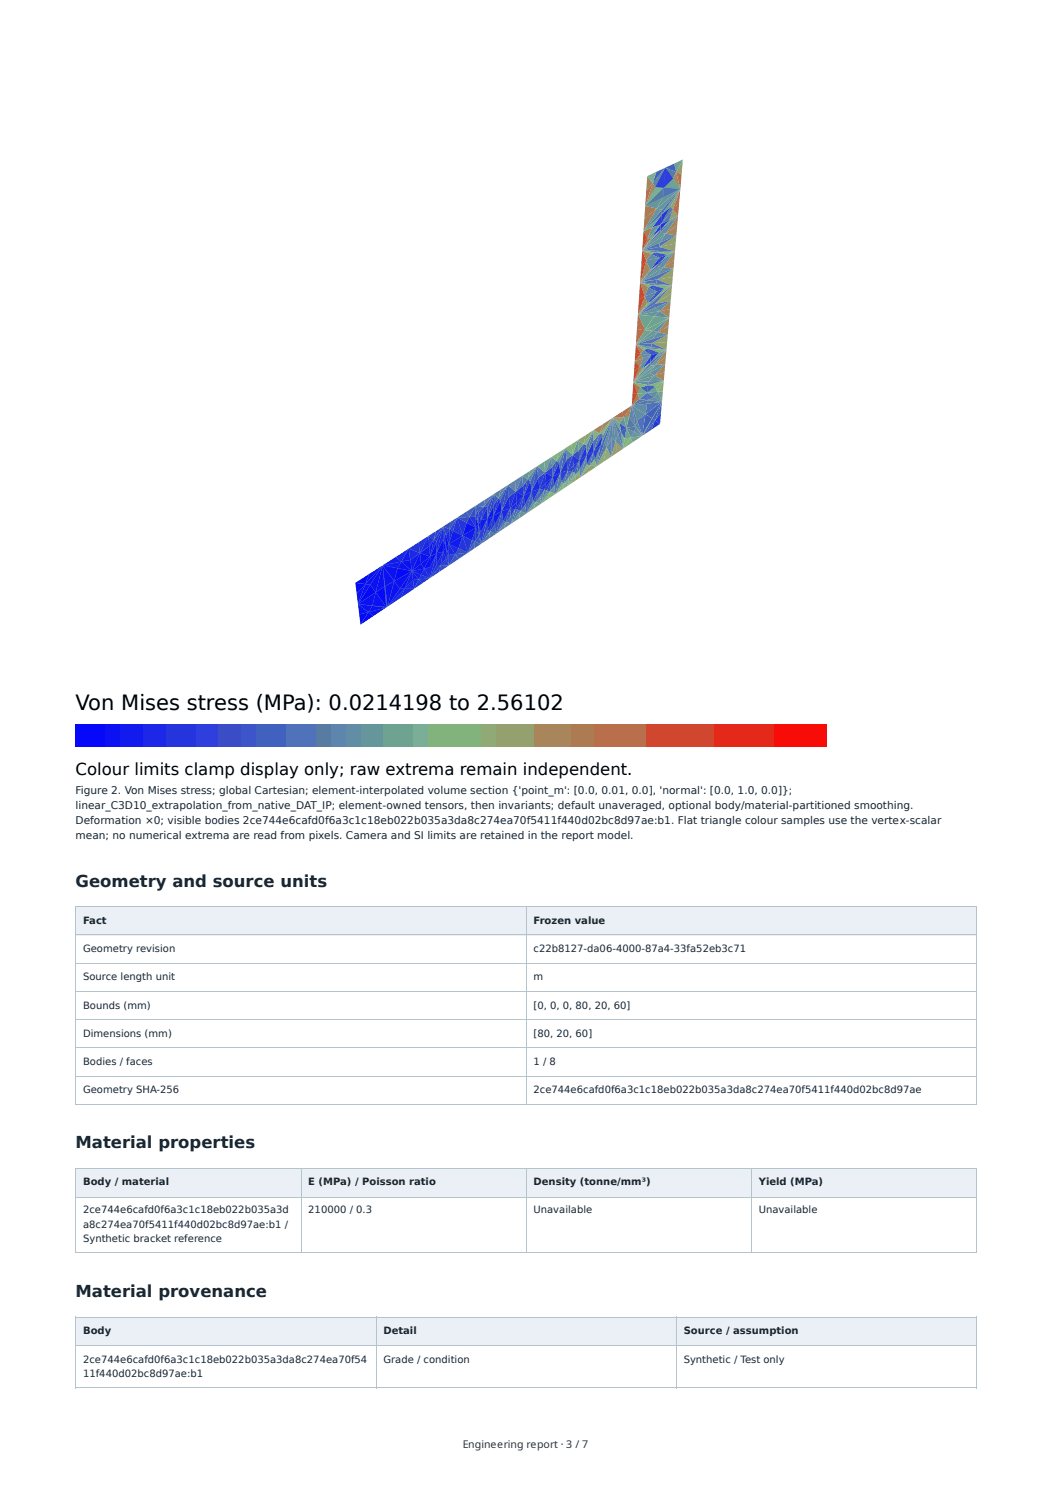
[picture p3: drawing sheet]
<svg xmlns="http://www.w3.org/2000/svg" width="210mm" height="297mm" viewBox="0 0 210 297" stroke-linecap="round" stroke-linejoin="round" font-family="sans-serif">
<g fill="#eaf0f5">
<path d="M15.3 181.2h89.9v5.6h-89.9z"/>
<path d="M105.2 181.2h89.9v5.6h-89.9z"/>
</g>
<path d="M15.1 181.1h180M15.1 186.7h180M15.1 192.4h180M15.1 198h180M15.2 181v39.7M105.1 181v39.7M195.1 181v39.7M15.1 203.6h180M15.1 209.3h180M15.1 214.9h180M15.1 220.6h180" fill="none" stroke="#b5c3cd" stroke-width=".2"/>
<g fill="#eaf0f5">
<path d="M15.3 233.4h44.9v5.6h-44.9z"/>
<path d="M60.2 233.4h45v5.6h-45z"/>
<path d="M105.2 233.4h45v5.6h-45z"/>
<path d="M150.2 233.4h44.9v5.6h-44.9z"/>
</g>
<path d="M15.1 233.5h180M15.1 239.1h180M15.2 233.4v16.9M60.1 233.4v16.9M105.1 233.4v16.9M150.1 233.4v16.9M195.1 233.4v16.9M15.1 250.2h180" fill="none" stroke="#b5c3cd" stroke-width=".2"/>
<g fill="#eaf0f5">
<path d="M15.3 263.2h59.9v5.6h-59.9z"/>
<path d="M75.2 263.2h60v5.6h-60z"/>
<path d="M135.2 263.2h59.9v5.6h-59.9z"/>
</g>
<path d="M15.1 263.1h180M15.1 268.7h180M15.1 277.2h180M15.2 263v14.3M75.1 263v14.3M135.1 263v14.3M195.1 263v14.3" fill="none" stroke="#b5c3cd" stroke-width=".2"/>
<path d="M15.1 16.9h180v120.1h-180z" fill="#fff"/>
<path d="M130.8 84l1 .7-1.7 1.1z" fill="#283bd7"/>
<path d="M132 82.5l-.2 2.2-1-.7z" fill="#293cd6"/>
<path d="M130.8 84l-.7 1.8-1.7 1.2z" fill="#4161be"/>
<path d="M132.2 80.3l-.2 2.2-1.2 1.5z" fill="#4364bc"/>
<path d="M130.3 83.6l.5 .4-2.4 3z" fill="#4263bd"/>
<path d="M132.2 80.3l-1.4 3.7-.5-.4z" fill="#4465bb"/>
<path d="M129.6 84.7l-1.2 2.3z" fill="#5b88a4"/>
<path d="M130.3 83.6l-1.9 3.4z" fill="#4b6fb4"/>
<path d="M129.6 84.7l-1.3 2.3z" fill="#5c8aa3"/>
<g fill="#4c71b3">
<path d="M132.2 80.3l-2.6 4.4z"/>
<path d="M130.3 83.6l-2 3.4z"/>
</g>
<path d="M130.3 83.6l-2 3.4z" fill="#3d5bc2"/>
<path d="M132.2 80.3l-2.6 4.4z" fill="#3e5cc1"/>
<path d="M129.6 84.7l-1.3 2.3z" fill="#4363bc"/>
<path d="M132.2 80.3l-2.6 4.4z" fill="#3e5cc1"/>
<path d="M128.3 87l-.1 .1z" fill="#72aa8d"/>
<path d="M128.2 87v.1z" fill="#72a98d"/>
<path d="M129.6 84.7l-1.3 2.2z" fill="#4263bd"/>
<path d="M130.2 83.6l-1.9 3.3z" fill="#3d5bc2"/>
<path d="M128.3 86.9v.1z" fill="#70a88f"/>
<path d="M128.3 86.9v.1z" fill="#71a88e"/>
<path d="M128.9 82.7l3.3-2.4-2 3.3z" fill="#4567ba"/>
<path d="M128.9 82.7l1.3 .9-1.9 3.3z" fill="#46b"/>
<path d="M126.9 85.1l1.3 2z" fill="#6a9e95"/>
<path d="M126.9 85.1l1.3 1.9z" fill="#699d96"/>
<path d="M131.3 78.3l1.1-.1-.2 2.1z" fill="#72a98d"/>
<path d="M125.9 87.4l2.3-.3-1.9 1.3z" fill="#71a98e"/>
<path d="M131.3 78.3l.9 2-1.5-.9z" fill="#62929d"/>
<path d="M126.7 86.3l1.5 .8-2.3 .3z" fill="#63949c"/>
<path d="M126.9 85.1l1.3 2-1.5-.8z" fill="#5f8ea0"/>
<path d="M129.2 80.6l3-.3-3.3 2.4z" fill="#4c72b3"/>
<path d="M127.2 84l1.7-1.3-.6 4.2z" fill="#4c71b3"/>
<path d="M129.2 79.9l1.5-.5 1.5 .9z" fill="#5d8ba2"/>
<path d="M132.6 76l-.2 2.2-1.1 .1z" fill="#8bad74"/>
<path d="M127.2 84l1.1 2.9-1.4-1.8z" fill="#5883a7"/>
<path d="M125.9 87.4l.4 1-1.9 1.2z" fill="#87b378"/>
<path d="M129.2 79.9l3 .4-3 .3z" fill="#5781a8"/>
<path d="M130.9 77.2l1.7-1.2-1.3 2.3z" fill="#88b277"/>
<path d="M124.8 87.6l1.1-.2-1.5 2.2z" fill="#85b67a"/>
<path d="M129.2 78.4l2.1-.1-.6 1.1z" fill="#5e8ba1"/>
<path d="M125.1 85.5l1.6 .8-.8 1.1z" fill="#5e8ca1"/>
<path d="M125.1 85.5l1.8-.4-.2 1.2z" fill="#537cac"/>
<path d="M129.2 78.4l1.7-1.2 .4 1.1z" fill="#6a9e95"/>
<path d="M129.2 78.4l1.5 1-1.5 .5z" fill="#4f75b0"/>
<path d="M125.1 85.5l.8 1.9-1.1 .2z" fill="#6a9e95"/>
<path d="M130.7 75l2-.6-.1 1.6z" fill="#a78458"/>
<path d="M129.5 76.9l3.1-.9-1.7 1.2z" fill="#7dba82"/>
<path d="M122.9 88.1l1.5 1.5-1.2 .8z" fill="#9b9564"/>
<path d="M126.2 81l3-.4-.3 2.1z" fill="#608f9f"/>
<path d="M126.2 81l2.7 1.7-1.7 1.3z" fill="#60909f"/>
<path d="M124 86.2l.8 1.4-.4 2z" fill="#75ae8a"/>
<path d="M126.2 81l1 3-.3 1.1z" fill="#537cac"/>
<path d="M132.9 72.7l-.2 1.7-2 .6z" fill="#a5865a"/>
<path d="M125.6 83.3l1.3 1.8-1.8 .4z" fill="#527aad"/>
<path d="M126.2 81l3-1.1v.7z" fill="#5078af"/>
<path d="M130.7 75l1.9 1-3 .2z" fill="#63939c"/>
<path d="M122.9 88.1l.3 2.3-1.2 .8z" fill="#979b68"/>
<path d="M129.6 76.2l3-.2-3.1 .9z" fill="#5a86a5"/>
<path d="M129.5 76.9l1.4 .3-1.7 1.2z" fill="#4262bd"/>
<path d="M127.7 79.7l1.5-1.3v1.5z" fill="#4b70b4"/>
<path d="M124 86.2l1.1-.7-.3 2.1z" fill="#4364bc"/>
<path d="M123.4 86.6l1 3-1.5-1.5z" fill="#5e8ca1"/>
<path d="M123.4 86.6l.6-.4 .4 3.4z" fill="#5178ae"/>
<path d="M126.2 81l.7 4.1-1.3-1.8z" fill="#5883a7"/>
<path d="M126.2 81l1.5-1.3 1.5 .2z" fill="#547cab"/>
<path d="M130.8 72.9l2.2-1.6-.1 1.4z" fill="#a4885b"/>
<path d="M129.7 74.5l3.2-1.8-2.2 2.3z" fill="#61909e"/>
<path d="M121.2 89.3l.8 1.9-1.4 1z" fill="#8fa770"/>
<path d="M122.2 87.4l.7 .7-.9 3.1z" fill="#5a86a5"/>
<path d="M127.9 77.4l1.6-.5-.3 1.5z" fill="#3e5cc1"/>
<path d="M127.3 78.6l1.9-.2-1.5 1.3z" fill="#73ab8c"/>
<path d="M124.6 83.3h1l-.5 2.2z" fill="#71a98e"/>
<path d="M123.8 84.5l1.3 1-1.1 .7z" fill="#3b57c4"/>
<path d="M133.1 69.9l-.1 1.4-2.2 1.6z" fill="#a3895c"/>
<path d="M130.8 72.9l2.1-.2-3.2 1.8z" fill="#62919d"/>
<path d="M122.2 87.4l-.2 3.8-.8-1.9z" fill="#5782a8"/>
<path d="M127.9 77.4l1.3 1-1.9 .2z" fill="#6fa590"/>
<path d="M124.6 83.3l.5 2.2-1.3-1z" fill="#669899"/>
<path d="M121.2 89.3l-.6 2.9-1.5 1z" fill="#8aae75"/>
<path d="M127.3 78.6l.4 1.1-1.5 1.3z" fill="#ac7c53"/>
<path d="M126.2 81l-.6 2.3h-1z" fill="#a68559"/>
<path d="M129.8 73.1l3.3-3.2-2.3 3z" fill="#61919e"/>
<path d="M126.5 76.3l4.2-1.3-1.1 1.2z" fill="#679998"/>
<path d="M126.5 76.3l3.1-.1-.1 .7z" fill="#608f9f"/>
<path d="M122.4 83.4l1 3.2-.5 1.5z" fill="#5e8ca1"/>
<path d="M122.4 83.4l1.6 2.8-.6 .4z" fill="#537bac"/>
<path d="M126.3 78.7l1-.1-1.1 2.4z" fill="#cb4d34"/>
<path d="M124.3 82.2l1.9-1.2-1.6 2.3z" fill="#be6141"/>
<path d="M131.6 70.4l1.5-.5-3.2 2.5z" fill="#6ca293"/>
<path d="M120.7 88.4l.5 .9-2.1 3.9z" fill="#547dab"/>
<path d="M126.5 76.3l3.2-1.8 1 .5z" fill="#669899"/>
<path d="M129.9 72.4l3.2-2.5-3.3 3.2z" fill="#4d73b2"/>
<path d="M122.4 83.4l.5 4.7-.7-.7z" fill="#5e8ca1"/>
<path d="M126.5 76.3l3 .6-1.6 .5z" fill="#7fbd80"/>
<path d="M122.4 83.4l1.4 1.1 .2 1.7z" fill="#6ea491"/>
<path d="M117.8 92.9l1.3 .3-1.6 1.1z" fill="#989967"/>
<path d="M126.5 76.3l4.3-3.4-1.1 1.6z" fill="#699c96"/>
<path d="M118.8 91.7l.3 1.5-1.3-.3z" fill="#80be7f"/>
<path d="M120 89l-.9 4.2-.3-1.5z" fill="#5e8da1"/>
<path d="M120 89l.7-.6-1.6 4.8z" fill="#4262bd"/>
<path d="M122.4 83.4l-.2 4-1 1.9z" fill="#5a87a5"/>
<path d="M130.2 68.6l3-.3-.1 1.6z" fill="#91a46e"/>
<path d="M126.5 76.3l1.4 1.1-.6 1.2z" fill="#af7850"/>
<path d="M122.4 83.4l2.2-.1-.8 1.2z" fill="#969c69"/>
<path d="M126.5 76.3l3.3-3.2 1-.2z" fill="#6a9d95"/>
<path d="M129.3 69.6l3.8 .3-1.5 .5z" fill="#7ebc81"/>
<path d="M122.4 83.4l-1.2 5.9-.5-.9z" fill="#5c89a3"/>
<path d="M126.5 76.3l.8 2.3-1 .1z" fill="#d2422d"/>
<path d="M122.4 83.4l1.9-1.2 .3 1.1z" fill="#ba6745"/>
<path d="M130 71l1.6-.6-1.7 2z" fill="#2639d9"/>
<path d="M130.2 68.6l3.2-1.8-.2 1.5z" fill="#92a36d"/>
<path d="M117.8 92.9l-.3 1.4-1.6 1.1z" fill="#969d69"/>
<path d="M129.9 72.4l-.1 .7-3.3 3.2z" fill="#537cac"/>
<path d="M118.5 90.2l.3 1.5-1 1.2z" fill="#4c71b3"/>
<path d="M118.5 90.2l1.5-1.2-1.2 2.7z" fill="#293dd6"/>
<path d="M122.4 83.4l-1.7 5-.7 .6z" fill="#4668b9"/>
<path d="M130 71l-.1 1.4-1.6 1.3z" fill="#2b40d4"/>
<path d="M130.2 68.6l2.9 1.3-3-.6z" fill="#4b70b4"/>
<path d="M117.2 92.8l.6 .1-1.9 2.5z" fill="#7bb884"/>
<path d="M129.3 69.6l.8-.3 3 .6z" fill="#5d8ba2"/>
<path d="M128.3 73.7l1.6-1.3-3.4 3.9z" fill="#77b288"/>
<path d="M118.5 90.2l-.7 2.7-.6-.1z" fill="#4b6fb4"/>
<path d="M129.3 69.6l2.3 .8-1.6 .6z" fill="#3853c7"/>
<path d="M131.4 66.3l2.1-1.2-.1 1.7z" fill="#a78358"/>
<path d="M120.4 86.8l-.4 2.2-1.5 1.2z" fill="#2538da"/>
<path d="M122.4 83.4l-2.4 5.6 .4-2.2z" fill="#5e8da1"/>
<path d="M127.8 73.2l2.2-2.2-1.7 2.7z" fill="#5c89a3"/>
<path d="M127.8 73.2l.5 .5-1.8 2.6z" fill="#a98056"/>
<path d="M117.1 90.9l.1 1.9-1.3 2.6z" fill="#5985a6"/>
<path d="M133.6 63.5l-.1 1.6-2.1 1.2z" fill="#a88257"/>
<path d="M130.2 67.8l3.2-1-3.2 1.8z" fill="#4b70b4"/>
<path d="M117.1 90.9l1.4-.7-1.3 2.6z" fill="#283bd7"/>
<path d="M115.1 94.7l.8 .7-1.1 .7z" fill="#91a46e"/>
<path d="M131.4 66.3l2 .5-3.2 1z" fill="#608f9f"/>
<path d="M119.8 86.5l.6 .3-1.9 3.4z" fill="#4a6eb5"/>
<path d="M122.4 83.4l-2 3.4-.6-.3z" fill="#84b77b"/>
<path d="M128.4 71.6l1.6-.6-2.2 2.2z" fill="#5b88a4"/>
<path d="M115.8 93.7l.1 1.7-.8-.7z" fill="#78b387"/>
<path d="M117.1 90.9l-1.2 4.5-.1-1.7z" fill="#5884a7"/>
<path d="M126.6 74.3l1.2-1.1-1.3 3.1z" fill="#cf4830"/>
<path d="M119.8 86.5l-1.3 3.7v-2.1z" fill="#476ab8"/>
<path d="M120.5 84.7l1.9-1.3-2.6 3.1z" fill="#a5865a"/>
<path d="M115.1 94.7l-.3 1.4-1.2 .8z" fill="#8fa770"/>
<path d="M118.5 88.1v2.1l-1.4 .7z" fill="#23d"/>
<path d="M127.9 70.7l2.1 .3-1.6 .6z" fill="#5b88a4"/>
<path d="M128.5 69.9l.8-.3 .7 1.4z" fill="#3b59c4"/>
<path d="M128.5 69.9l1.5 1.1-2.1-.3z" fill="#5b88a4"/>
<path d="M114.7 94.4l.4 .3-1.5 2.2z" fill="#75ae8a"/>
<path d="M115.7 92l.1 1.7-.7 1z" fill="#4668b9"/>
<path d="M130.4 66.1l3.2-2.6-2.2 2.8z" fill="#608f9f"/>
<path d="M115.7 92l1.4-1.1-1.3 2.8z" fill="#2538da"/>
<path d="M126.8 72.2l1.6-.6-.6 1.6z" fill="#a78358"/>
<path d="M126.8 72.2l1 1-1.2 1.1z" fill="#ce4a31"/>
<path d="M115.7 92l-.6 2.7-.4-.3z" fill="#46b"/>
<path d="M114.3 94.3l.4 .1-1.1 2.5z" fill="#679a98"/>
<path d="M131.7 62.2l2.1-.4-.2 1.7z" fill="#a88157"/>
<path d="M118.5 85.9l1.3 .6-1.3 1.6z" fill="#7bb784"/>
<path d="M118.5 85.9l2-1.2-.7 1.8z" fill="#9f8f60"/>
<path d="M118.5 85.9v2.2l-1.4 2.8z" fill="#557eaa"/>
<path d="M117.1 89v1.9l-1.4 1.1z" fill="#2132de"/>
<path d="M127.9 70.7l.5 .9-1.6 .6z" fill="#a68459"/>
<path d="M114.3 94.3l-.7 2.6-.1-1.5z" fill="#6ba094"/>
<path d="M115.7 92l-1 2.4-.4-.1z" fill="#3751c8"/>
<path d="M112.7 96.5l.9 .4-1.3 .9z" fill="#87b278"/>
<path d="M127 68.8l3.2-.2-.1 .7z" fill="#4f76b0"/>
<path d="M113.5 95.4l.1 1.5-.9-.4z" fill="#75af8a"/>
<path d="M127 68.8l3.1 .5-.8 .3z" fill="#61919e"/>
<path d="M118.5 85.9l-1.4 5v-1.9z" fill="#557faa"/>
<path d="M127 68.8l3.2-1v.8z" fill="#4f76b0"/>
<path d="M114.6 93l1.1-1-1.4 2.3z" fill="#23d"/>
<path d="M127 68.8l4.4-2.5-1.2 1.5z" fill="#64959b"/>
<path d="M131.7 62.2l2.2-2.1-.1 1.7z" fill="#a98156"/>
<path d="M128.8 65.9l4.8-2.4-3.2 2.6z" fill="#70a78f"/>
<path d="M127 68.8l2.3 .8-.8 .3z" fill="#86b479"/>
<path d="M116.5 88.6l.6 .4-1.4 3z" fill="#4262bd"/>
<path d="M130.6 63.2l1.1-1 1.9 1.3z" fill="#608f9f"/>
<path d="M112.7 96.5l-.4 1.3-1.4 .9z" fill="#85b67a"/>
<path d="M113.4 94l.9 .3-.8 1.1z" fill="#4263bd"/>
<path d="M127 68.8l3.4-2.7 1 .2z" fill="#64959b"/>
<path d="M126.9 70.5l1 .2-1.1 1.5z" fill="#cc4c33"/>
<path d="M113.4 94l.1 1.4-.8 1.1z" fill="#4e75b1"/>
<path d="M113.4 94l1.2-1-.3 1.3z" fill="#2a3fd5"/>
<path d="M127 68.8l1.5 1.1-.6 .8z" fill="#a68559"/>
<path d="M118.5 85.9l-1.4 3.1-.6-.4z" fill="#77b188"/>
<path d="M130.6 63.2l3 .3-4.8 2.4z" fill="#6fa590"/>
<path d="M116.5 88.6l-.8 3.4-.1-2z" fill="#4060bf"/>
<path d="M112.2 96.3l.5 .2-1.8 2.2z" fill="#71a98e"/>
<path d="M114.4 90.9l1.3 1.1-1.1 1z" fill="#2132de"/>
<path d="M113.4 94l-.7 2.5-.5-.2z" fill="#4d73b2"/>
<path d="M127 68.7h3.2" fill="none" stroke="#9a9765" stroke-width=".23"/>
<path d="M114.4 90.9l1.2-.9 .1 2z" fill="#324acd"/>
<path d="M127 68.8l.9 1.9-1-.2z" fill="#cb4d34"/>
<path d="M117 86.9l1.5-1-2 2.7z" fill="#94a06b"/>
<path d="M127 68.8l2.3 .8z" fill="#ac7c53"/>
<path d="M114.4 90.9l.2 2.1-1.2 1z" fill="#293dd6"/>
<path d="M130.7 61.5l3.2-1.4-2.2 2.1z" fill="#608f9f"/>
<path d="M130.8 60.7l3.3-2.1-.2 1.5z" fill="#92a36d"/>
<path d="M128.8 65.9l1.6 .2-3.4 2.7z" fill="#73ac8c"/>
<path d="M111.9 94.4l.3 1.9-1.3 2.4z" fill="#527aad"/>
<path d="M111.9 94.4l1.5-.4-1.2 2.3z" fill="#2c42d3"/>
<path d="M109.8 98.2l1.1 .5-1.4 .9z" fill="#7cb983"/>
<path d="M115.4 87.9l1.1 .7-.9 1.4z" fill="#72a98d"/>
<path d="M110.7 97l.2 1.7-1.1-.5z" fill="#669899"/>
<path d="M115.4 87.9l1.6-1-.5 1.7z" fill="#91a56e"/>
<path d="M111.9 94.4l-1 4.3-.2-1.7z" fill="#4c72b3"/>
<path d="M134.2 57l-.1 1.6-3.3 2.1z" fill="#92a36d"/>
<path d="M130.8 60.7l3.1-.6-3.2 1.4z" fill="#496db6"/>
<path d="M113.1 91.8l1.3-.9-1 3.1z" fill="#354eca"/>
<path d="M115.4 87.9l.2 2.1-1.2 .9z" fill="#63939c"/>
<path d="M128.8 65.9l-1.8 2.9z" fill="#bf6040"/>
<path d="M113.1 91.8l.3 2.2-1.5 .4z" fill="#2131de"/>
<path d="M128.8 65.9l-1.8 2.8z" fill="#bf6040"/>
<path d="M127 68.7v.1z" fill="#e4271b"/>
<g fill="#e5271a">
<path d="M127 68.7v.1z"/>
<path d="M127 68.6v.1z"/>
</g>
<path d="M109.8 98.2l-.3 1.4-1.4 1z" fill="#7ab585"/>
<path d="M127.2 65.7l1.6 .2-1.8 2.7z" fill="#be6141"/>
<path d="M110.4 95.3l.3 1.7-.9 1.2z" fill="#3854c7"/>
<path d="M127.5 62.9l4.2-.7-1.1 1z" fill="#62929d"/>
<path d="M110.4 95.3l1.5-.9-1.2 2.6z" fill="#1e2ce1"/>
<path d="M130.9 59.9l3.3-2.9-3.4 3.7z" fill="#496db6"/>
<path d="M109.2 97.9l.6 .3-1.7 2.4z" fill="#62919d"/>
<path d="M114.2 88.7l1.2-.8-1 3z" fill="#7ebc81"/>
<path d="M130.1 60.2l2.6-2.6 1.5-.6z" fill="#80bd7f"/>
<path d="M127.5 62.9l3.1 .3-1.8 2.7z" fill="#71a88e"/>
<path d="M127.5 62.9l3.2-1.4 1 .7z" fill="#62929d"/>
<path d="M110.4 95.3l-.6 2.9-.6-.3z" fill="#3752c8"/>
<path d="M112.9 89.5l1.5 1.4-1.3 .9z" fill="#5b88a4"/>
<path d="M130.1 60.2l4.1-3.2-3.3 2.9z" fill="#5c89a3"/>
<path d="M108.7 97.9h.5l-1.1 2.7z" fill="#5680a9"/>
<path d="M112.9 89.5l.2 2.3-1.2 2.6z" fill="#4668b9"/>
<path d="M131.2 55.8l3.1-.5-.1 1.7z" fill="#92a36d"/>
<path d="M112.9 89.5l1.3-.8 .2 2.2z" fill="#7cb983"/>
<path d="M111.6 92.4l.3 2-1.5 .9z" fill="#1d2be2"/>
<path d="M108.7 97.9l-.6 2.7-.2-1.4z" fill="#5b87a4"/>
<path d="M127.1 64.8v3.8" fill="none" stroke="#e32a1c" stroke-width=".28"/>
<path d="M127.1 64.8v3.8" fill="none" stroke="#e4281b" stroke-width=".28"/>
<path d="M110.4 95.3l-1.2 2.6h-.5z" fill="#2b40d4"/>
<path d="M130.3 57h3.9l-1.5 .6z" fill="#80bd7f"/>
<path d="M107 100.3l1.1 .3-1.5 1z" fill="#72aa8d"/>
<path d="M107.9 99.2l.2 1.4-1.1-.3z" fill="#63939c"/>
<g fill="#4b70b4">
<path d="M112.9 89.5l-1 4.9-.3-2z"/>
<path d="M127.5 62.9l3.3-2.2-.1 .8z"/>
</g>
<path d="M127.5 62.9l1.3 3-1.6-.2z" fill="#bc6443"/>
<path d="M131.1 58.3l1.6-.7-2.6 2.6z" fill="#3854c7"/>
<path d="M109.1 96.5l1.3-1.2-1.7 2.6z" fill="#1a26e5"/>
<path d="M131.2 55.8l3.3-2.1-.2 1.6z" fill="#92a36d"/>
<path d="M127.4 62.8l3.5-2.9-.1 .8z" fill="#4c71b3"/>
<path d="M111.1 92l.5 .4-1.2 2.9z" fill="#3955c6"/>
<path d="M107.7 97.7l1 .2-.8 1.3z" fill="#3753c8"/>
<path d="M107 100.3l-.4 1.3-1.5 1z" fill="#6fa690"/>
<path d="M131.2 55.8l3 1.2-3.1-.3z" fill="#496db6"/>
<path d="M130.3 56.9h3.9" fill="none" stroke="#5c88a3" stroke-width=".33"/>
<path d="M107.7 97.7l.2 1.5-.9 1.1z" fill="#4262bd"/>
<path d="M107.7 97.7l1.4-1.2-.4 1.4z" fill="#2132de"/>
<path d="M127.4 62.8l2.7-2.6 .8-.3z" fill="#5e8ca1"/>
<path d="M130.3 57l2.4 .6-1.6 .7z" fill="#3854c7"/>
<path d="M112.9 89.5l-1.3 2.9-.5-.4z" fill="#689b97"/>
<path d="M111.1 92l-.7 3.3-.1-2z" fill="#3853c7"/>
<path d="M131.1 58.3l-1 1.9-.9 .3z" fill="#3854c7"/>
<path d="M127.3 62.9v2.8" fill="none" stroke="#e12c1e" stroke-width=".23"/>
<path d="M127.3 62.9v2.9" fill="none" stroke="#e4291b" stroke-width=".2"/>
<path d="M108.9 94.4l1.5 .9-1.3 1.2z" fill="#1a27e5"/>
<path d="M106.4 100.1l.6 .2-1.9 2.3z" fill="#5e8da1"/>
<path d="M132.4 53.4l2.2-1.4-.1 1.7z" fill="#a88157"/>
<path d="M127.4 62.9l3.4-2.2z" fill="#969d69"/>
<path d="M127.4 62.8l3.4-2.1z" fill="#969c69"/>
<path d="M107.7 97.7l-.7 2.6-.6-.2z" fill="#4060bf"/>
<path d="M108.9 94.4l1.4-1.1 .1 2z" fill="#2c41d3"/>
<path d="M129.2 60.5l.9-.3-2.7 2.6z" fill="#84b87b"/>
<path d="M111.5 90.4l1.4-.9-1.8 2.5z" fill="#80bd7f"/>
<path d="M108.9 94.4l.2 2.1-1.4 1.2z" fill="#23d"/>
<path d="M127.4 62.8l2.7-2.6z" fill="#a98056"/>
<path d="M127.4 62.8l2.7-2.6z" fill="#aa7e55"/>
<path d="M127.4 62.9l-.1 1.9z" fill="#e12c1e"/>
<path d="M127.4 62.9l-.1 1.9z" fill="#e32a1c"/>
<path d="M128.8 59.2l2.3-.9-1.9 2.2z" fill="#5883a7"/>
<path d="M131.3 55l3.2-1.3-3.3 2.1z" fill="#496db6"/>
<path d="M132.4 53.4l2.1 .3-3.2 1.3z" fill="#608f9f"/>
<path d="M134.8 50.2l-.2 1.8-2.2 1.4z" fill="#a88157"/>
<path d="M106.2 98.1l.2 2-1.3 2.5z" fill="#46b"/>
<path d="M110.1 91.3l1 .7-.8 1.3z" fill="#64959b"/>
<path d="M106.2 98.1l1.5-.4-1.3 2.4z" fill="#2537da"/>
<path d="M128.8 59.2l.4 1.3-1.8 2.3z" fill="#a3895c"/>
<path d="M110.1 91.3l1.4-.9-.4 1.6z" fill="#7dbb82"/>
<path d="M104 102.1l1.1 .5-1.5 1z" fill="#679998"/>
<path d="M129.5 57.4l.8-.4 .8 1.3z" fill="#3854c7"/>
<path d="M104.9 100.8l.2 1.8-1.1-.5z" fill="#547eab"/>
<path d="M110.1 91.3l.2 2-1.4 1.1z" fill="#5782a8"/>
<path d="M129.5 57.4l1.6 .9-2.3 .9z" fill="#5883a7"/>
<path d="M106.2 98.1l-1.1 4.5-.2-1.8z" fill="#405fbf"/>
<path d="M107.5 95.5l1.4-1.1-1.2 3.3z" fill="#2d44d2"/>
<path d="M107.5 95.5l.2 2.2-1.5 .4z" fill="#1b29e4"/>
<path d="M131.4 53.2l3.4-3-2.4 3.2z" fill="#608f9f"/>
<path d="M104 102.1l-.4 1.5-1.5 1z" fill="#64959b"/>
<path d="M127.6 59.7l1.2-.5-1.4 3.6z" fill="#ca4f35"/>
<path d="M133.3 50.9l1.5-.7-3.3 2.5z" fill="#6ea491"/>
<path d="M108.7 92.2l1.4-.9-1.2 3.1z" fill="#6da292"/>
<path d="M131.5 52.7l3.3-2.5-3.4 3z" fill="#496cb6"/>
<path d="M104.6 99.1l.3 1.7-.9 1.3z" fill="#2f46d0"/>
<path d="M127.9 56.4l3.3-.6-.1 .9z" fill="#4b70b4"/>
<path d="M104.6 99.1l1.6-1-1.3 2.7z" fill="#1925e6"/>
<path d="M103.4 101.8l.6 .3-1.9 2.5z" fill="#5077af"/>
<path d="M127.9 56.4l3.2 .3-.8 .3z" fill="#5d8ba2"/>
<path d="M107.2 93.2l1.7 1.2-1.4 1.1z" fill="#4f75b0"/>
<path d="M131.6 49.3l3.3-.7-.1 1.6z" fill="#92a36d"/>
<path d="M127.9 56.3l3.4-1.3-.1 .8z" fill="#4a6fb5"/>
<path d="M104.6 99.1l-.6 3-.6-.3z" fill="#2d43d2"/>
<path d="M127.9 56.3l4.5-2.9-1.1 1.6z" fill="#61919e"/>
<path d="M107.2 93.2l.3 2.3-1.3 2.6z" fill="#3b57c4"/>
<path d="M130.8 50.4l4-.2-1.5 .7z" fill="#80bd7f"/>
<path d="M107.2 93.2l1.5-1 .2 2.2z" fill="#6b9f94"/>
<path d="M102.9 101.7l.5 .1-1.3 2.8z" fill="#4669b9"/>
<path d="M127.8 56.4l2.5 .6-.8 .4z" fill="#83b87c"/>
<path d="M105.9 96.1l.3 2-1.6 1z" fill="#1925e6"/>
<path d="M127.8 56.4l1.7 1-.7 1.8z" fill="#a3895c"/>
<path d="M131.7 51.5l1.6-.6-1.8 1.8z" fill="#293cd6"/>
<path d="M127.9 56.3l3.5-3.1 1 .2z" fill="#61919e"/>
<path d="M102.9 101.7l-.8 2.9-.1-1.5z" fill="#4b6fb4"/>
<path d="M104.6 99.1l-1.2 2.7-.5-.1z" fill="#2335dc"/>
<path d="M127.8 56.4l1 2.8-1.2 .5z" fill="#ca4f35"/>
<path d="M131.6 49.3l3.5-2.3-.2 1.6z" fill="#92a36d"/>
<path d="M101 104.3l1.1 .3-1.5 1z" fill="#5c8aa3"/>
<path d="M102 103.1l.1 1.5-1.1-.3z" fill="#5078af"/>
<path d="M107.2 93.2l-1 4.9-.3-2z" fill="#3f5ec0"/>
<path d="M103.2 100.3l1.4-1.2-1.7 2.6z" fill="#1520ea"/>
<path d="M131.6 49.3l3.2 .9-3.2-.1z" fill="#4b6fb4"/>
<path d="M131.5 52.7l-.1 .5-3.5 3.1z" fill="#4a6eb5"/>
<path d="M127.9 56.3l3.3-.5z" fill="#959e6a"/>
<path d="M130.8 50.3h4" fill="none" stroke="#5c89a3" stroke-width=".32"/>
<path d="M131.7 51.5l-.2 1.2-1.7 1.2z" fill="#2638d9"/>
<path d="M127.9 56.4l2.4 .6z" fill="#a98156"/>
<path d="M127.8 56.4l2.5 .6z" fill="#aa7f55"/>
<path d="M130.8 50.4l2.5 .5-1.6 .6z" fill="#3b57c4"/>
<path d="M105.4 95.8l.5 .3-1.3 3z" fill="#3048cf"/>
<path d="M101.9 101.6l1 .1-.9 1.4z" fill="#2e45d1"/>
<path d="M101 104.3l-.4 1.3-1.5 1z" fill="#5a86a5"/>
<path d="M132.9 46.7l2.3-1.7-.1 2z" fill="#a68559"/>
<path d="M101.9 101.6l1.3-1.3-.3 1.4z" fill="#1c29e3"/>
<path d="M101.9 101.6l.1 1.5-1 1.2z" fill="#3650c9"/>
<path d="M129.8 53.9l1.7-1.2-3.6 3.6z" fill="#6da292"/>
<path d="M107.2 93.2l-1.3 2.9-.5-.3z" fill="#5883a7"/>
<path d="M105.4 95.8l-.8 3.3-.2-2z" fill="#2f46d0"/>
<path d="M103 98.2l1.6 .9-1.4 1.2z" fill="#1621e9"/>
<path d="M100.5 104.1l.5 .2-1.9 2.3z" fill="#4c72b3"/>
<path d="M101.9 101.6l-.9 2.7-.5-.2z" fill="#344ecb"/>
<path d="M131.7 48.5l3.4-1.5-3.5 2.3z" fill="#4b6fb4"/>
<path d="M103 98.2l1.4-1.1 .2 2z" fill="#2436db"/>
<path d="M132.9 46.7l2.2 .3-3.4 1.5z" fill="#608e9f"/>
<path d="M105.8 94.1l1.4-.9-1.8 2.6z" fill="#6ca093"/>
<path d="M129 52l2.7-.5-1.9 2.4z" fill="#5d8ba2"/>
<path d="M135.4 43l-.2 2-2.3 1.7z" fill="#a68559"/>
<path d="M103 98.2l.2 2.1-1.3 1.3z" fill="#1c2ae3"/>
<path d="M130 50.8l.8-.4 .9 1.1z" fill="#3955c6"/>
<path d="M129 52l.8 1.9-1.9 2.4z" fill="#a4875b"/>
<path d="M100.2 102.1l.3 2-1.4 2.5z" fill="#3753c8"/>
<path d="M104.3 95l1.1 .8-1 1.3z" fill="#547dab"/>
<path d="M100.2 102.1l1.7-.5-1.4 2.5z" fill="#1e2de1"/>
<path d="M127.9 54.3v2" fill="none" stroke="#e02e1f" stroke-width=".2"/>
<path d="M127.9 54.3v2" fill="none" stroke="#e22b1d" stroke-width=".2"/>
<path d="M104.3 95l1.5-.9-.4 1.7z" fill="#699c96"/>
<path d="M130 50.8l1.7 .7-2.7 .5z" fill="#5e8ca1"/>
<path d="M97.9 106.1l1.2 .5-1.5 1z" fill="#527aad"/>
<path d="M104.3 95l.1 2.1-1.4 1.1z" fill="#486cb7"/>
<path d="M101.6 99.3l1.4-1.1-1.1 3.4z" fill="#2538da"/>
<path d="M98.8 104.8l.3 1.8-1.2-.5z" fill="#4364bc"/>
<path d="M100.2 102.1l-1.1 4.5-.3-1.8z" fill="#334dcc"/>
<path d="M131.9 46.5l3.5-3.5-2.5 3.7z" fill="#5f8ea0"/>
<path d="M128 53.3v3" fill="none" stroke="#e02e1f" stroke-width=".2"/>
<path d="M101.6 99.3l.3 2.3-1.7 .5z" fill="#1722e8"/>
<path d="M127.9 53.3v3" fill="none" stroke="#e32a1c" stroke-width=".21"/>
<path d="M129 52l-1.1 4.3 .2-3z" fill="#cc4c33"/>
<path d="M134.4 41.9l1 1.1-1.7 .9z" fill="#989a67"/>
<path d="M135.6 40.4l-.2 2.6-1-1.1z" fill="#bd6342"/>
<path d="M128.3 50l3.3-.7v.8z" fill="#4e74b1"/>
<path d="M133.7 43.9l1.7-.9-3.5 2.9z" fill="#6ba094"/>
<path d="M97.9 106.1l-.3 1.5-1.5 1.1z" fill="#4f76b0"/>
<path d="M128.3 50.2h3.3" fill="none" stroke="#5f8da0" stroke-width=".44"/>
<path d="M131.9 45.9l3.5-2.9-3.5 3.5z" fill="#4a6fb5"/>
<path d="M102.8 96l1.5-1-1.3 3.2z" fill="#5a86a5"/>
<path d="M128.3 50l3.4-1.5-.1 .8z" fill="#4e74b1"/>
<path d="M128.3 50l4.6-3.3-1.2 1.8z" fill="#63939c"/>
<path d="M98.5 103l.3 1.8-.9 1.3z" fill="#2537da"/>
<path d="M98.5 103l1.7-.9-1.4 2.7z" fill="#141eeb"/>
<path d="M128.3 50l2.5 .4-.8 .4z" fill="#82bb7d"/>
<path d="M97.3 105.9l.6 .2-1.8 2.6z" fill="#3f5ec0"/>
<path d="M101.3 96.9l1.7 1.3-1.4 1.1z" fill="#4060bf"/>
<path d="M128.3 50l3.6-3.5 1 .2z" fill="#63939c"/>
<path d="M98.5 103l-.6 3.1-.6-.2z" fill="#2435db"/>
<path d="M128.3 50l1.7 .8-1 1.2z" fill="#a78458"/>
<path d="M134.4 41.9l-.7 2-1.8 .9z" fill="#537bac"/>
<path d="M128.1 50.2v4.1" fill="none" stroke="#e22b1d" stroke-width=".25"/>
<path d="M101.3 96.9l.3 2.4-1.4 2.8z" fill="#3048cf"/>
<path d="M128.1 50.2v4.1" fill="none" stroke="#e32a1c" stroke-width=".25"/>
<path d="M131.9 44.8l1.8-.9-1.8 2z" fill="#2639d9"/>
<path d="M101.3 96.9l1.5-.9 .2 2.2z" fill="#5883a7"/>
<path d="M135.9 37.7l-.3 2.7-1.2 1.5z" fill="#bb6544"/>
<path d="M128.2 50.2l.8 1.8-.9 1.3z" fill="#ce4931"/>
<path d="M99.9 100l.3 2.1-1.7 .9z" fill="#141feb"/>
<path d="M128.3 50l3.3-.7z" fill="#989967"/>
<path d="M97.3 103.6v2.3l-1.2 2.8z" fill="#2e45d1"/>
<path d="M131.9 45.9v.6l-3.6 3.5z" fill="#4e74b1"/>
<path d="M128.3 50.2h2.5" fill="none" stroke="#aa7f55" stroke-width=".44"/>
<path d="M133.9 41.3l.5 .6-2.5 2.9z" fill="#527aad"/>
<path d="M101.3 96.9l-1.1 5.2-.3-2.1z" fill="#344dcb"/>
<path d="M94.9 108.1l1.2 .6-1.3 .8z" fill="#4669b9"/>
<path d="M135.9 37.7l-1.5 4.2-.5-.6z" fill="#969c69"/>
<path d="M131.9 44.8v1.1l-1.8 1.5z" fill="#2a3fd5"/>
<path d="M97.3 103.6l1.2-.6-1.2 2.9z" fill="#121ced"/>
<path d="M128.2 50.1l.8 1.9z" fill="#cf4830"/>
<path d="M95.5 107l.6 1.7-1.2-.6z" fill="#3b58c4"/>
<path d="M128.3 50l.7 2z" fill="#cf4830"/>
<path d="M97.3 103.6l-1.2 5.1-.1-2.4z" fill="#2c42d3"/>
<path d="M130.1 47.4l1.8-1.5-3.6 4.1z" fill="#73ab8c"/>
<path d="M99.5 99.5l.4 .5-1.4 3z" fill="#273bd8"/>
<path d="M94.9 108.1l-.1 1.4-1.3 .9z" fill="#4465bb"/>
<path d="M132.1 42.9l1.8-1.6-2 3.5z" fill="#2639d9"/>
<path d="M135.9 37.7l-2 3.6-1.8 1.6z" fill="#6ba094"/>
<path d="M95.5 104.8l.5 1.5 .1 2.4z" fill="#2a3fd5"/>
<path d="M95.5 104.8l.6 3.9-.6-1.7z" fill="#2d43d2"/>
<path d="M131.9 44.8l-1.8 2.6-.9 .3z" fill="#62919d"/>
<path d="M98.6 100.9l-.1 2.1-1.2 .6z" fill="#131cec"/>
<path d="M101.3 96.9l-1.4 3.1-.4-.5z" fill="#476ab8"/>
<path d="M99.5 99.5l-1 3.5 .1-2.1z" fill="#2639d9"/>
<path d="M129.2 47.7l.9-.3-1.8 2.6z" fill="#aa7e55"/>
<path d="M132.1 42.9l-.2 1.9-1.7 .7z" fill="#2b40d4"/>
<path d="M130.2 45.5l1.7-.7-2.7 2.9z" fill="#61919e"/>
<path d="M129.2 47.7l-.9 2.3z" fill="#cf4830"/>
<path d="M94.3 107.9l.6 .2-1.4 2.3z" fill="#3752c8"/>
<path d="M135.9 37.7l-3.8 5.2 .1-1z" fill="#4b71b4"/>
<path d="M100 97.8l1.3-.9-1.8 2.6z" fill="#5782a8"/>
<path d="M96 103.9l1.3-.3-1.3 2.7z" fill="#131cec"/>
<path d="M95 105.4l.5 1.6-.6 1.1z" fill="#2334dc"/>
<path d="M128.4 48.1l.8-.4-.9 2.3z" fill="#cf4830"/>
<path d="M95 105.4l-.1 2.7-.6-.2z" fill="#2132de"/>
<path d="M98.7 98.6l-.1 2.3-1.3 2.7z" fill="#2f46d0"/>
<path d="M96 103.9v2.4l-.5-1.5z" fill="#121bed"/>
<path d="M98.7 98.6l.8 .9-.9 1.4z" fill="#46b"/>
<path d="M95.5 104.8v2.2l-.5-1.6z" fill="#131cec"/>
<path d="M131.1 41.7l4.8-4-3.7 4.2z" fill="#63949c"/>
<path d="M98.7 98.6l1.3-.8-.5 1.7z" fill="#557faa"/>
<path d="M97.4 101.3l-.1 2.3-1.3 .3z" fill="#1723e8"/>
<path d="M135.1 34.4l1 .4-.2 2.9z" fill="#b76c48"/>
<path d="M98.7 98.6l-1.4 5 .1-2.3z" fill="#3149ce"/>
<path d="M128.5 46.1l3.6-3.2-1.9 2.6z" fill="#73ab8c"/>
<path d="M128.5 46.1l1.7-.6-1 2.2z" fill="#aa7f55"/>
<path d="M132.2 41.9l-.1 1-3.6 3.2z" fill="#4e75b1"/>
<path d="M128.5 46.1l.7 1.6-.8 .4z" fill="#ce4931"/>
<path d="M90.9 110.7l2.6-.3-1.9 1.3z" fill="#3c59c3"/>
<path d="M132.4 39.4l3.5-1.7-4.8 4z" fill="#65969a"/>
<path d="M92.4 107l1.9 .9-.8 2.5z" fill="#2538da"/>
<path d="M135.1 34.4l.8 3.3-1.5-2.1z" fill="#9d9262"/>
<path d="M132.6 37.5l3.3 .2-3.5 1.7z" fill="#4e74b1"/>
<path d="M132.6 37.5l3.3 .2-3.5 1.7z" fill="#5078af"/>
<path d="M96.6 101.2l.8 .1-1.4 2.6z" fill="#2a3fd5"/>
<path d="M91.6 109.6l1.9 .8-2.6 .3z" fill="#3149ce"/>
<path d="M132.6 37.5l1.8-1.9 1.5 2.1z" fill="#6a9e95"/>
<path d="M132.6 37.5l1.8-1.9 1.5 2.1z" fill="#6da292"/>
<path d="M95.5 102.5l.5 1.4-.5 .9z" fill="#1621e9"/>
<path d="M131.1 41.7l1.1 .2-3.7 4.2z" fill="#679998"/>
<path d="M92.4 107l2.6-1.6-.7 2.5z" fill="#1017ef"/>
<path d="M95 103.2l.5 1.6-.5 .6z" fill="#1119ee"/>
<path d="M98.7 98.6l-1.3 2.7-.8-.1z" fill="#4566ba"/>
<path d="M92.4 107l1.1 3.4-1.9-.8z" fill="#2536da"/>
<path d="M136.4 31.9l-.3 2.9-1-.4z" fill="#979b68"/>
<path d="M96.6 101.2l-.6 2.7-.5-1.4z" fill="#293cd6"/>
<path d="M90.9 110.7l.7 1-2 1.3z" fill="#3954c6"/>
<path d="M96.8 99.8l1.9-1.2-2.1 2.6z" fill="#5178ae"/>
<path d="M128.7 43.7l2.4-2-2.6 4.4z" fill="#af7850"/>
<path d="M95 101l.5 1.5v2.3z" fill="#2d44d2"/>
<path d="M95 101l.5 3.8-.5-1.6z" fill="#2a3fd5"/>
<path d="M93.8 103.3l1.2-.1v2.2z" fill="#1f2ee0"/>
<path d="M93.2 104.4l1.8 1-2.6 1.6z" fill="#0e15f1"/>
<path d="M89.6 110.8l1.3-.1-1.3 2.3z" fill="#2c42d3"/>
<path d="M134.6 32.7l1.8-.8-1.3 2.5z" fill="#6da392"/>
<path d="M95 101l1.6 .2-1.1 1.3z" fill="#405fbf"/>
<path d="M128.8 41.1l3.6-1.7-1.3 2.3z" fill="#669899"/>
<path d="M95 101l1.8-1.2-.2 1.4z" fill="#4d73b2"/>
<path d="M93.8 103.3l1.2 2.1-1.8-1z" fill="#1d2be2"/>
<path d="M132.9 33.5l2.2 .9-.7 1.2z" fill="#537cac"/>
<path d="M89.6 108.7l2 .9-.7 1.1z" fill="#1c29e3"/>
<path d="M128.8 41.1l3.8-3.6-.2 1.9z" fill="#5179ae"/>
<path d="M128.8 41.1l3.8-3.6-.2 1.9z" fill="#547dab"/>
<path d="M88 112.9l1.6 .1-1.9 1.2z" fill="#3048cf"/>
<path d="M128.8 41.1l2.3 .6-2.4 2z" fill="#ad7a52"/>
<path d="M89.1 111.6l.5 1.4-1.6-.1z" fill="#2a3ed5"/>
<path d="M132.9 33.5l1.5 2.1-1.8 1.9z" fill="#2538da"/>
<path d="M132.9 33.5l1.5 2.1-1.8 1.9z" fill="#2b40d4"/>
<path d="M89.6 108.7l2.8-1.7-.8 2.6z" fill="#0f16f0"/>
<path d="M95 101v2.2l-1.2 .1z" fill="#3651c9"/>
<path d="M89.6 108.7l1.3 2-1.3 .1z" fill="#1a27e5"/>
<path d="M89.1 109.3l.5 1.5v2.2z" fill="#1e2de1"/>
<path d="M132.9 33.5l1.7-.8 .5 1.7z" fill="#4363bc"/>
<path d="M89.1 109.3l.5 3.7-.5-1.4z" fill="#202fdf"/>
<path d="M88 112.9l-.3 1.3-1.8 1.3z" fill="#2d43d2"/>
<path d="M130.9 37.3l1.7 .2-3.8 3.6z" fill="#70a78f"/>
<path d="M130.9 37.3l1.7 .2-3.8 3.6z" fill="#75ae8a"/>
<path d="M93.1 102.2l1.9-1.2-1.2 2.3z" fill="#4263bd"/>
<path d="M132.9 33.5l-.3 4-1.7-.2z" fill="#283cd7"/>
<path d="M132.9 33.5l-.3 4-1.7-.2z" fill="#2f46d0"/>
<path d="M88.5 110.2l.6 1.4-1.1 1.3z" fill="#1a27e5"/>
<path d="M91.3 103.4l1.9 1-.8 2.6z" fill="#2335dc"/>
<path d="M90.4 106l2 1-2.8 1.7z" fill="#0f16f0"/>
<path d="M89.6 108.7v2.1l-.5-1.5z" fill="#0d13f2"/>
<path d="M87.2 112.8l.8 .1-2.1 2.6z" fill="#2537da"/>
<path d="M91.3 103.4l2.5-.1-.6 1.1z" fill="#324acd"/>
<path d="M89.1 109.3v2.3l-.6-1.4z" fill="#1018ef"/>
<path d="M88.5 110.2l-.5 2.7-.8-.1z" fill="#1925e6"/>
<path d="M91.3 103.4l1.1 3.6-2-1z" fill="#2436db"/>
<path d="M91.3 103.4l1.8-1.2 .7 1.1z" fill="#3f5ec0"/>
<path d="M130.3 36.6l.6 .7-2.1 3.8z" fill="#a78458"/>
<path d="M132.9 33.5l-2 3.8-.6-.7z" fill="#5782a8"/>
<path d="M87.2 110.5v2.3l-1.3 2.7z" fill="#1b29e4"/>
<path d="M87.2 110.5l1.3-.3-1.3 2.6z" fill="#0f16f0"/>
<path d="M89.1 106.9l.5 1.8-.5 .6z" fill="#0d13f2"/>
<path d="M130.3 36.6l-1.5 4.5 .2-2.9z" fill="#c05d3f"/>
<path d="M88.5 107.7l.6 1.6-.6 .9z" fill="#0d14f2"/>
<path d="M89.8 105.8l.6 .2-.8 2.7z" fill="#1a27e5"/>
<path d="M87.2 110.5l-1.3 5v-2.2z" fill="#1a26e5"/>
<path d="M131.1 34.3l1.8-.8-2.6 3.1z" fill="#4668b9"/>
<path d="M83.6 115.7l2.3-.2-1.6 1z" fill="#2538da"/>
<path d="M84.7 113.6l1.2-.3v2.2z" fill="#1a26e5"/>
<path d="M89.8 105.8l-.2 2.9-.5-1.8z" fill="#1925e6"/>
<path d="M88.5 107.7v2.5l-1.3 .3z" fill="#0c12f3"/>
<path d="M91.3 103.4l-.9 2.6-.6-.2z" fill="#2e44d1"/>
<path d="M84.1 114.8l1.8 .7-2.3 .2z" fill="#202fdf"/>
<path d="M84.7 113.6l1.2 1.9-1.8-.7z" fill="#1b29e4"/>
<path d="M83.6 115.7l.7 .8-1.6 1.1z" fill="#2334dc"/>
<path d="M85.9 111.1l1.3-.6-1.3 2.8z" fill="#0b11f4"/>
<path d="M88.5 105.2l.6 1.7v2.4z" fill="#1e2ce1"/>
<path d="M129.3 35.2l1 1.4-1.3 1.6z" fill="#9f8f60"/>
<path d="M88.5 105.2l.6 4.1-.6-1.6z" fill="#1c2ae3"/>
<path d="M89.9 104.3l1.4-.9-1.5 2.4z" fill="#3854c7"/>
<path d="M129.3 35.2l1.8-.9-.8 2.3z" fill="#74ad8b"/>
<path d="M85.9 111.1v2.2l-1.2 .3z" fill="#0e14f1"/>
<path d="M88.5 105.2l1.3 .6-.7 1.1z" fill="#2a3fd5"/>
<path d="M88.5 105.2v2.5l-1.3 2.8z" fill="#1a26e5"/>
<path d="M87.2 108.2v2.3l-1.3 .6z" fill="#0d13f2"/>
<path d="M82.5 115.8l1.1-.1-.9 1.9z" fill="#1c2ae3"/>
<path d="M88.5 105.2l1.4-.9-.1 1.5z" fill="#3650c9"/>
<path d="M88.5 105.2l-1.3 5.3v-2.3z" fill="#1b29e4"/>
<path d="M84.1 112.6l1.8-1.5-1.2 2.5z" fill="#090df6"/>
<path d="M82.3 114.1l1.8 .7-.5 .9z" fill="#141deb"/>
<path d="M82.3 114.1l2.4-.5-.6 1.2z" fill="#1018ef"/>
<path d="M82.5 115.8l.2 1.8h-1.9z" fill="#1824e7"/>
<path d="M86.7 107.8l.5 .4-1.3 2.9z" fill="#1722e8"/>
<path d="M80.8 117.6h1.9l-2.6 1.8z" fill="#1a27e5"/>
<path d="M82.3 114.1l1.3 1.6-1.1 .1z" fill="#131cec"/>
<path d="M88.5 105.2l-1.3 3-.5-.4z" fill="#2739d8"/>
<path d="M86.7 107.8l-.8 3.3-.2-2z" fill="#1620e9"/>
<path d="M82.3 114.1l1.8-1.5 .6 1z" fill="#090ef6"/>
<path d="M83.8 110.5l2.1 .6-1.8 1.5z" fill="#0b10f4"/>
<path d="M83.8 110.5l1.9-1.4 .2 2z" fill="#1018ef"/>
<path d="M87 106.1l1.5-.9-1.8 2.6z" fill="#2e44d1"/>
<path d="M82.3 114.1l.2 1.7-1.7 1.8z" fill="#1018ef"/>
<path d="M80.8 117.6l-.7 1.8-2.7 1.8z" fill="#1621e9"/>
<path d="M85.6 107.1l1.1 .7-1 1.3z" fill="#2334dc"/>
<path d="M83.8 110.5l.3 2.1-1.8 1.5z" fill="#0c12f3"/>
<path d="M85.6 107.1l1.4-1-.3 1.7z" fill="#2b41d4"/>
<path d="M82.3 114.1l-1.5 3.5h-1z" fill="#0e15f1"/>
<path d="M79.8 117.6h1l-3.4 3.6z" fill="#121bed"/>
<path d="M85.6 107.1l.1 2-1.9 1.4z" fill="#1d2be2"/>
<path d="M81.9 111.8l1.9-1.3-1.5 3.6z" fill="#0f16f0"/>
<path d="M78.7 116.1l3.6-2-2.5 3.5z" fill="#090df6"/>
<path d="M83.6 108.3l2-1.2-1.8 3.4z" fill="#23d"/>
<path d="M78.7 116.1l1.1 1.5-2.4 3.6z" fill="#0e15f1"/>
<path d="M77.2 118.5v2.7" fill="none" stroke="#0f17f0" stroke-width=".38"/>
<path d="M77.2 118.5v2.8" fill="none" stroke="#0f17f0" stroke-width=".3"/>
<path d="M77.1 118.5v2.8" fill="none" stroke="#0b11f4" stroke-width=".3"/>
<path d="M77.1 118.5v2.8" fill="none" stroke="#0b10f4" stroke-width=".25"/>
<path d="M80.1 112.2l1.8-.4 .4 2.3z" fill="#0d14f2"/>
<path d="M75.3 121.1l1.8 .2z" fill="#0c11f3"/>
<path d="M81.6 109.6l2.2 .9-1.9 1.3z" fill="#1824e7"/>
<path d="M79.4 113.5l2.9 .6-3.6 2z" fill="#080cf7"/>
<path d="M81.6 109.6l2-1.3 .2 2.2z" fill="#2030df"/>
<path d="M80.1 112.2l2.2 1.9-2.9-.6z" fill="#0c11f3"/>
<path d="M76.9 117.1l1.8-1-1.3 5.1z" fill="#0c12f3"/>
<path d="M76.9 117.1l.5 4.1z" fill="#0b11f4"/>
<path d="M77 117.2v4.1" fill="none" stroke="#0b11f4" stroke-width=".41"/>
<path d="M77 117.2v4.1" fill="none" stroke="#090df6" stroke-width=".41"/>
<path d="M73.6 122.3l3.5-.9-2.5 1.7z" fill="#0a0ff5"/>
<path d="M77 117.2v4.1" fill="none" stroke="#090df6" stroke-width=".36"/>
<path d="M74.3 121.2h2.8" fill="none" stroke="#0a0ff5" stroke-width=".34"/>
<path d="M74.4 121.1h2.7" fill="none" stroke="#0a0ff5" stroke-width=".29"/>
<path d="M81.6 109.6l.3 2.2-1.8 .4z" fill="#1520ea"/>
<path d="M74.3 121l2.8 .4-3.5 .9z" fill="#0a0ff5"/>
<path d="M75 118.3l1.8-1.1 .3 4.1z" fill="#080cf7"/>
<path d="M75 118.3l2.1 3-2.7-.3z" fill="#090ef6"/>
<path d="M73.6 122.3l1 .8-2.6 1.7z" fill="#070bf8"/>
<path d="M79 111.2l2.6-1.6-1.5 2.6z" fill="#1925e6"/>
<path d="M76.4 112.9l3 .6-.7 2.6z" fill="#0e15f1"/>
<path d="M76.4 112.9l2.3 3.2-1.8 1z" fill="#0d13f2"/>
<path d="M76.4 112.9l.6 5.6z" fill="#0d14f2"/>
<path d="M76.4 112.9l.5 5.6z" fill="#090ef6"/>
<path d="M76.4 112.9l3.7-.7-.7 1.3z" fill="#1018ef"/>
<path d="M76.4 112.9l.5 5.6z" fill="#090ef6"/>
<path d="M71.7 122.7l1.9-.4-1.6 2.5z" fill="#070af8"/>
<path d="M71.5 120.9h3.8" fill="none" stroke="#0a0ff5" stroke-width=".43"/>
<path d="M76.4 112.9l2.6-1.7 1.1 1z" fill="#151fea"/>
<path d="M71.5 120.7l2.8 .3-.7 1.3z" fill="#0a0ef5"/>
<g fill="#090df6">
<path d="M76.4 112.9l.4 4.3-1.8 1.1z"/>
<path d="M71.5 120.7l3.5-2.4-.6 2.7z"/>
</g>
<g fill="#090ef6">
<path d="M71.5 120.7l2.1 1.6-1.9 .4z"/>
<path d="M76.4 112.9l-1.4 5.4-1.1-1.5z"/>
</g>
<path d="M73.9 116.8l1.1 1.5-3.5 2.4z" fill="#080cf7"/>
<path d="M76.4 112.9l-2.5 3.9-.9-.1z" fill="#0a0ff5"/>
<path d="M73 116.7l.9 .1-2.4 3.9z" fill="#090ef6"/>
<path d="M73.7 114.7l2.7-1.8-3.4 3.8z" fill="#0b10f4"/>
<path d="M73 116.7l-1.5 4-.3-2.1z" fill="#090ef6"/>
<path d="M71 116.4l2.7-1.7-.7 2z" fill="#080bf7"/>
<path d="M71 116.4l2 .3-1.8 1.9z" fill="#070af8"/>
<path d="M15.1 144.6h1.5v4.5h-1.5z" fill="#00f"/>
<path d="M16.6 144.6h1.5v4.5h-1.5z" fill="#0304fc"/>
<path d="M18.1 144.6h1.5v4.5h-1.5z" fill="#0508fa"/>
<path d="M19.6 144.6h1.5v4.5h-1.5z" fill="#080cf7"/>
<path d="M21.1 144.6h1.5v4.5h-1.5z" fill="#0a0ff5"/>
<path d="M22.6 144.6h1.5v4.5h-1.5z" fill="#0d13f2"/>
<path d="M24.1 144.6h1.5v4.5h-1.5z" fill="#0f17f0"/>
<path d="M25.6 144.6h1.5v4.5h-1.5z" fill="#121bed"/>
<path d="M27.1 144.6h1.5v4.5h-1.5z" fill="#151fea"/>
<path d="M28.6 144.6h1.5v4.5h-1.5z" fill="#1723e8"/>
<path d="M30.1 144.6h1.5v4.5h-1.5z" fill="#1a26e5"/>
<path d="M31.6 144.6h1.5v4.5h-1.5z" fill="#1c2ae3"/>
<path d="M33.1 144.6h1.5v4.5h-1.5z" fill="#1f2ee0"/>
<path d="M34.6 144.6h1.5v4.5h-1.5z" fill="#2132de"/>
<path d="M36.1 144.6h1.5v4.5h-1.5z" fill="#2436db"/>
<path d="M37.6 144.6h1.5v4.5h-1.5z" fill="#273ad8"/>
<path d="M39.1 144.6h1.5v4.5h-1.5z" fill="#293dd6"/>
<path d="M40.6 144.6h1.5v4.5h-1.5z" fill="#2c41d3"/>
<path d="M42.1 144.6h1.5v4.5h-1.5z" fill="#2e45d1"/>
<path d="M43.6 144.6h1.5v4.5h-1.5z" fill="#3149ce"/>
<path d="M45.1 144.6h1.5v4.5h-1.5z" fill="#344dcb"/>
<path d="M46.6 144.6h1.5v4.5h-1.5z" fill="#3651c9"/>
<path d="M48.1 144.6h1.5v4.5h-1.5z" fill="#3954c6"/>
<path d="M49.6 144.6h1.5v4.5h-1.5z" fill="#3b58c4"/>
<path d="M51.1 144.6h1.5v4.5h-1.5z" fill="#3e5cc1"/>
<path d="M52.6 144.6h1.5v4.5h-1.5z" fill="#4060bf"/>
<path d="M54.1 144.6h1.5v4.5h-1.5z" fill="#4364bc"/>
<path d="M55.6 144.6h1.5v4.5h-1.5z" fill="#4668b9"/>
<path d="M57.1 144.6h1.5v4.5h-1.5z" fill="#486bb7"/>
<path d="M58.6 144.6h1.5v4.5h-1.5z" fill="#4b6fb4"/>
<path d="M60.1 144.6h1.5v4.5h-1.5z" fill="#4d73b2"/>
<path d="M61.6 144.6h1.5v4.5h-1.5z" fill="#5077af"/>
<path d="M63.1 144.6h1.5v4.5h-1.5z" fill="#527bad"/>
<path d="M64.6 144.6h1.5v4.5h-1.5z" fill="#557faa"/>
<path d="M66.1 144.6h1.5v4.5h-1.5z" fill="#5883a7"/>
<path d="M67.6 144.6h1.5v4.5h-1.5z" fill="#5a86a5"/>
<path d="M69.1 144.6h1.5v4.5h-1.5z" fill="#5d8aa2"/>
<path d="M70.6 144.6h1.5v4.5h-1.5z" fill="#5f8ea0"/>
<path d="M72.1 144.6h1.5v4.5h-1.5z" fill="#62929d"/>
<path d="M73.6 144.6h1.5v4.5h-1.5z" fill="#64969b"/>
<path d="M75.1 144.6h1.5v4.5h-1.5z" fill="#679a98"/>
<path d="M76.6 144.6h1.5v4.5h-1.5z" fill="#6a9d95"/>
<path d="M78.1 144.6h1.5v4.5h-1.5z" fill="#6ca193"/>
<path d="M79.6 144.6h1.5v4.5h-1.5z" fill="#6fa590"/>
<path d="M81.1 144.6h1.5v4.5h-1.5z" fill="#71a98e"/>
<path d="M82.6 144.6h1.5v4.5h-1.5z" fill="#74ad8b"/>
<path d="M84.1 144.6h1.5v4.5h-1.5z" fill="#76b189"/>
<path d="M85.6 144.6h1.5v4.5h-1.5z" fill="#79b486"/>
<path d="M87.1 144.6h1.5v4.5h-1.5z" fill="#7cb883"/>
<path d="M88.6 144.6h1.5v4.5h-1.5z" fill="#7ebc81"/>
<path d="M90.1 144.6h1.5v4.5h-1.5z" fill="#81bc7e"/>
<path d="M91.6 144.6h1.5v4.5h-1.5z" fill="#83b87c"/>
<path d="M93.1 144.6h1.5v4.5h-1.5z" fill="#86b479"/>
<path d="M94.6 144.6h1.5v4.5h-1.5z" fill="#89b176"/>
<path d="M96.1 144.6h1.5v4.5h-1.5z" fill="#8bad74"/>
<path d="M97.6 144.6h1.5v4.5h-1.5z" fill="#8ea971"/>
<path d="M99.1 144.6h1.5v4.5h-1.5z" fill="#90a56f"/>
<path d="M100.6 144.6h1.5v4.5h-1.5z" fill="#93a16c"/>
<path d="M102.1 144.6h1.5v4.5h-1.5z" fill="#959d6a"/>
<path d="M103.6 144.6h1.5v4.5h-1.5z" fill="#989a67"/>
<path d="M105.1 144.6h1.5v4.5h-1.5z" fill="#9b9664"/>
<path d="M106.6 144.6h1.5v4.5h-1.5z" fill="#9d9262"/>
<path d="M108.1 144.6h1.5v4.5h-1.5z" fill="#a08e5f"/>
<path d="M109.6 144.6h1.5v4.5h-1.5z" fill="#a28a5d"/>
<path d="M111.1 144.6h1.5v4.5h-1.5z" fill="#a5865a"/>
<path d="M112.6 144.6h1.5v4.5h-1.5z" fill="#a78358"/>
<path d="M114.1 144.6h1.5v4.5h-1.5z" fill="#aa7f55"/>
<path d="M115.6 144.6h1.5v4.5h-1.5z" fill="#ad7b52"/>
<path d="M117.1 144.6h1.5v4.5h-1.5z" fill="#af7750"/>
<path d="M118.6 144.6h1.5v4.5h-1.5z" fill="#b2734d"/>
<path d="M120.1 144.6h1.5v4.5h-1.5z" fill="#b46f4b"/>
<path d="M121.6 144.6h1.5v4.5h-1.5z" fill="#b76b48"/>
<path d="M123.1 144.6h1.5v4.5h-1.5z" fill="#b96846"/>
<path d="M124.6 144.6h1.5v4.5h-1.5z" fill="#bc6443"/>
<path d="M126.1 144.6h1.5v4.5h-1.5z" fill="#bf6040"/>
<path d="M127.6 144.6h1.5v4.5h-1.5z" fill="#c15c3e"/>
<path d="M129.1 144.6h1.5v4.5h-1.5z" fill="#c4583b"/>
<path d="M130.6 144.6h1.5v4.5h-1.5z" fill="#c65439"/>
<path d="M132.1 144.6h1.5v4.5h-1.5z" fill="#c95136"/>
<path d="M133.6 144.6h1.5v4.5h-1.5z" fill="#cb4d34"/>
<path d="M135.1 144.6h1.5v4.5h-1.5z" fill="#ce4931"/>
<path d="M136.6 144.6h1.5v4.5h-1.5z" fill="#d1452e"/>
<path d="M138.1 144.6h1.5v4.5h-1.5z" fill="#d3412c"/>
<path d="M139.6 144.6h1.5v4.5h-1.5z" fill="#d63d29"/>
<path d="M141.1 144.6h1.5v4.5h-1.5z" fill="#d83a27"/>
<path d="M142.6 144.6h1.5v4.5h-1.5z" fill="#db3624"/>
<path d="M144.1 144.6h1.5v4.5h-1.5z" fill="#de3221"/>
<path d="M145.6 144.6h1.5v4.5h-1.5z" fill="#e02e1f"/>
<path d="M147.1 144.6h1.5v4.5h-1.5z" fill="#e32a1c"/>
<path d="M148.6 144.6h1.5v4.5h-1.5z" fill="#e5261a"/>
<path d="M150.1 144.6h1.5v4.5h-1.5z" fill="#e82317"/>
<path d="M151.6 144.6h1.5v4.5h-1.5z" fill="#ea1f15"/>
<path d="M153.1 144.6h1.5v4.5h-1.5z" fill="#ed1b12"/>
<path d="M154.6 144.6h1.5v4.5h-1.5z" fill="#f0170f"/>
<path d="M156.1 144.6h1.5v4.5h-1.5z" fill="#f2130d"/>
<path d="M157.6 144.6h1.5v4.5h-1.5z" fill="#f50f0a"/>
<path d="M159.1 144.6h1.5v4.5h-1.5z" fill="#f70c08"/>
<path d="M160.6 144.6h1.5v4.5h-1.5z" fill="#fa0805"/>
<path d="M162.1 144.6h1.6v4.5h-1.6z" fill="#fc0403"/>
<path d="M163.7 144.6h1.5v4.5h-1.5z" fill="#f00"/>
<text font-size="4.2" x="15.1" y="141.9">Von Mises stress (MPa): 0.0214198 to 2.56102</text>
<text font-size="3.3" x="15.1" y="154.8">Colour limits clamp display only; raw extrema remain independent.</text>
<g font-size="3.3" fill="#172633">
<text x="15.1" y="177.1">Geometry and source units</text>
<text x="15.1" y="229.3">Material properties</text>
<text x="15.1" y="259.1">Material provenance</text>
</g>
<g font-size="2.1" fill="#172633">
<text x="15.1" y="158.6">Figure 2. Von Mises stress; global Cartesian; element-interpolated volume section {'point_m': [0.0, 0.01, 0.0], 'normal': [0.0, 1.0, 0.0]};</text>
<text x="15.1" y="161.6">linear_C3D10_extrapolation_from_native_DAT_IP; element-owned tensors, then invariants; default unaveraged, optional body/material-partitioned smoothing.</text>
<text x="15.1" y="164.6">Deformation ×0; visible bodies 2ce744e6cafd0f6a3c1c18eb022b035a3da8c274ea70f5411f440d02bc8d97ae:b1. Flat triangle colour samples use the vertex-scalar</text>
<text x="15.1" y="167.6">mean; no numerical extrema are read from pixels. Camera and SI limits are retained in the report model.</text>
</g>
<text font-size="2.1" fill="#333" x="92.4" y="289.2">Engineering report · 3 / 7</text>
<g font-size="2" fill="#172633">
<text x="16.6" y="184.5">Fact</text>
<text x="106.5" y="184.5">Frozen value</text>
<text x="16.6" y="190.1">Geometry revision</text>
<text x="106.5" y="190.1">c22b8127-da06-4000-87a4-33fa52eb3c71</text>
<text x="16.6" y="195.8">Source length unit</text>
<text x="106.5" y="195.8">m</text>
<text x="16.6" y="201.4">Bounds (mm)</text>
<text x="106.5" y="201.4">[0, 0, 0, 80, 20, 60]</text>
<text x="16.6" y="207.1">Dimensions (mm)</text>
<text x="106.5" y="207.1">[80, 20, 60]</text>
<text x="16.6" y="212.7">Bodies / faces</text>
<text x="106.5" y="212.7">1 / 8</text>
<text x="16.6" y="218.4">Geometry SHA-256</text>
<text x="106.5" y="218.4">2ce744e6cafd0f6a3c1c18eb022b035a3da8c274ea70f5411f440d02bc8d97ae</text>
<text x="16.6" y="236.7">Body / material</text>
<text x="61.6" y="236.7">E (MPa) / Poisson ratio</text>
<text x="106.5" y="236.7">Density (tonne/mm³)</text>
<text x="151.5" y="236.7">Yield (MPa)</text>
<text x="16.6" y="242.4">2ce744e6cafd0f6a3c1c18eb022b035a3d</text>
<text x="16.6" y="245.2">a8c274ea70f5411f440d02bc8d97ae:b1 /</text>
<text x="61.6" y="242.4">210000 / 0.3</text>
<text x="106.5" y="242.4">Unavailable</text>
<text x="151.5" y="242.4">Unavailable</text>
<text x="16.6" y="248">Synthetic bracket reference</text>
<text x="16.6" y="266.5">Body</text>
<text x="76.6" y="266.5">Detail</text>
<text x="136.5" y="266.5">Source / assumption</text>
<text x="16.6" y="272.2">2ce744e6cafd0f6a3c1c18eb022b035a3da8c274ea70f54</text>
<text x="16.6" y="275">11f440d02bc8d97ae:b1</text>
<text x="76.6" y="272.2">Grade / condition</text>
<text x="136.5" y="272.2">Synthetic / Test only</text>
</g>
</svg>
